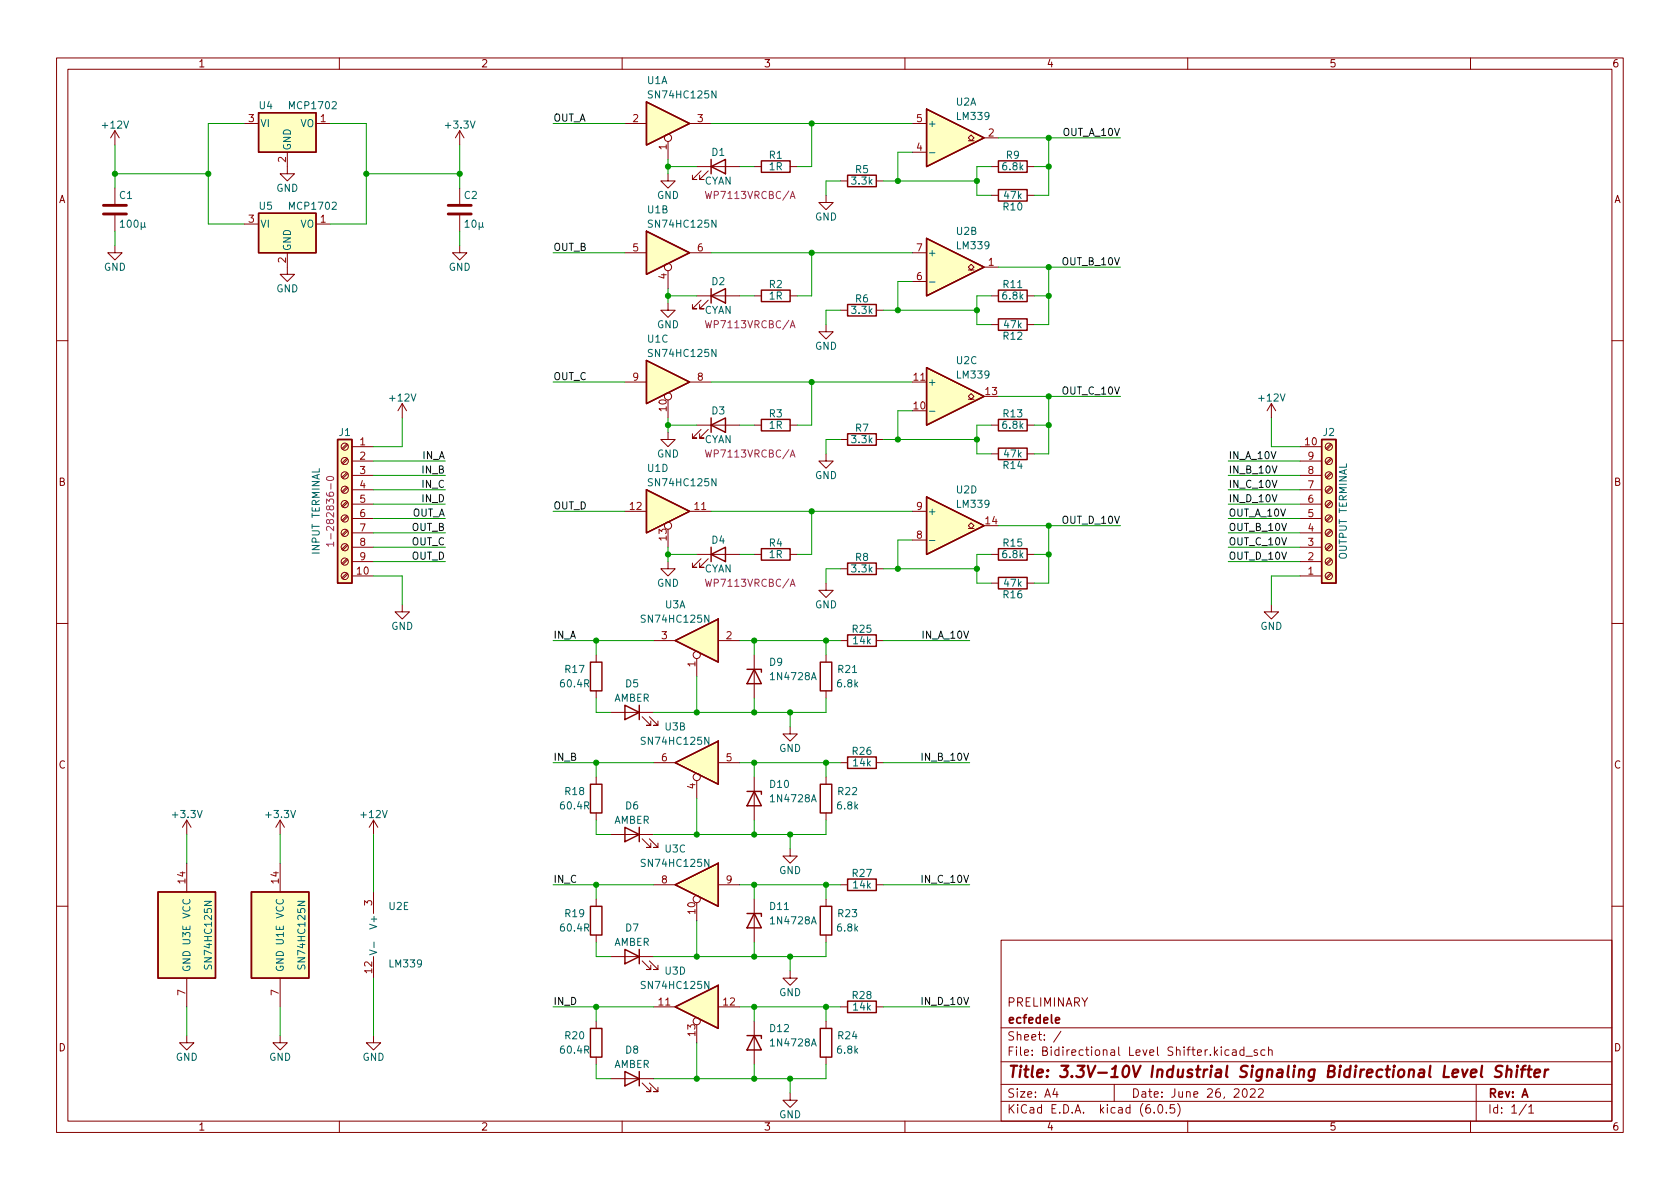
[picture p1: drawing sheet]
<svg xmlns="http://www.w3.org/2000/svg" width="297mm" height="210mm" viewBox="0 0 297 210" stroke-linecap="round" stroke-linejoin="round" font-family="sans-serif">
<g fill="none" stroke="#840000" stroke-width=".18">
<path d="M10 10.2h277v190.1h-277zM12 12.2h273v186.1h-273zM60 10.2v2M110 10.2v2M160 10.2v2M210 10.2v2M260 10.2v2M20.3 23.1l-.7 1.3M20.3 23.1v2.5M20.3 33.3v2.8M20.3 38.1v2.8M20.3 23.1l.8 1.3"/>
<path d="M43.2 39.6h2.5M43.2 21.8h2.5M50.8 26.9v3.8h1.3l-1.3 1.3-1.3-1.3h1.3M55.9 39.6h2.5M55.9 21.8h2.5M81.3 23.1v2.5M81.3 33.3v2.8M81.3 38.1v2.8M81.3 23.1l-.8 1.3M81.3 23.1l.7 1.3M110.5 21.8h3.8M118.1 30.7v1.3h1.3l-1.3 1.3-1.3-1.3h1.3"/>
<path d="M118.1 25v3.2M121.9 21.8h3.8M123.2 29.5h7.6M124 30.2l-1.6 1.5h.8h-.8v-.7M125.2 30.2l-1.5 1.5h.8h-.8v-.7M133.3 29.5h1.3M139.7 29.5h1.3M146 34.5v1.3h1.3l-1.3 1.3-1.2-1.3h1.2M148.6 32h1.3M154.9 32h1.3M161.3 21.8h2.5M161.3 26.9h2.5"/>
<path d="M171.2 24.9h.5l-.5-.5 .5-.5 .5 .5-.5 .5h.5M174 24.4h2.5M175.3 29.5h1.2M175.3 34.5h1.2M181.6 29.5h1.3M181.6 34.5h1.3M20.3 43.4v1.3h1.3l-1.3 1.3-1.3-1.3h1.3M50.8 44.7v3.8h1.3l-1.3 1.3-1.3-1.3h1.3M81.3 43.4v1.3h1.2l-1.2 1.3-1.3-1.3h1.3M110.5 44.7h3.8M118.1 53.6v1.3h1.3l-1.3 1.2-1.3-1.2h1.3M118.1 47.9v3.1"/>
<path d="M121.9 44.7h3.8M123.2 52.3h7.6M124 53.1l-1.6 1.5h.8h-.8v-.8M125.2 53.1l-1.5 1.5h.8h-.8v-.8M133.3 52.3h1.3M139.7 52.3h1.3M146 57.4v1.3h1.3l-1.3 1.2-1.2-1.2h1.2M148.6 54.9h1.3M154.9 54.9h1.3M161.3 49.8h2.5M161.3 44.7h2.5M171.2 47.7h.5l-.5-.5 .5-.5 .5 .5-.5 .5h.5"/>
<path d="M174 47.2h2.5M175.3 52.3h1.2M175.3 57.4h1.2M181.6 52.3h1.3M181.6 57.4h1.3M10 60.2h2M61.3 78.5l-.8 .8M61.5 78.7l-.9 .8M62.2 79h3.8M71.1 71.4l-.7 1.2M71.1 71.4v2.5M71.1 71.4l.8 1.2"/>
<path d="M110.5 67.6h3.8M118.1 76.4v1.3h1.3l-1.3 1.3-1.3-1.3h1.3M118.1 70.7v3.2M121.9 67.6h3.8M123.2 75.2h7.6M124 75.9l-1.6 1.6h.8h-.8v-.8M125.2 75.9l-1.5 1.6h.8h-.8v-.8M133.3 75.2h1.3M139.7 75.2h1.3M148.6 77.7h1.3M154.9 77.7h1.3M161.3 67.6h2.5"/>
<path d="M171.2 70.6h.5l-.5-.5 .5-.5 .5 .5-.5 .5h.5M175.3 75.2h1.2M181.6 75.2h1.3M224.8 71.4l-.8 1.2M224.8 71.4v2.5M224.8 71.4l.8 1.2M229.9 79h3.8M235.3 78.5l-.9 .8M235.5 78.7l-.9 .8M285 60.2h2M61.3 98.8l-.8 .8M61.3 96.3l-.8 .8"/>
<path d="M61.3 93.7l-.8 .9M61.3 91.2l-.8 .8M61.3 88.6l-.8 .9M61.3 86.1l-.8 .8M61.3 83.6l-.8 .8M61.3 81l-.8 .9M61.5 99l-.9 .8M61.5 96.4l-.9 .9M61.5 93.9l-.9 .8M61.5 91.4l-.9 .8M61.5 88.8l-.9 .9M61.5 86.3l-.9 .8"/>
<path d="M61.5 83.7l-.9 .9M61.5 81.2l-.9 .8M62.2 99.3h3.8M62.2 96.8h3.8M62.2 94.2h3.8M62.2 91.7h3.8M62.2 89.1h3.8M62.2 86.6h3.8M62.2 84.1h3.8M62.2 81.5h3.8M110.5 90.4h3.8M118.1 99.3v1.3h1.3l-1.3 1.2-1.3-1.2h1.3"/>
<path d="M118.1 93.6v3.2M121.9 90.4h3.8M123.2 98h7.6M124 98.8l-1.6 1.5h.8h-.8v-.7M125.2 98.8l-1.5 1.5h.8h-.8v-.7M133.3 98h1.3M139.7 98h1.3M146 80.3v1.2h1.3l-1.3 1.3-1.2-1.3h1.2M161.3 90.4h2.5M161.3 95.5h2.5M171.2 93.5h.5l-.5-.5 .5-.5 .5 .5-.5 .5h.5M175.3 98h1.2"/>
<path d="M175.3 80.3h1.2M181.6 98h1.3M181.6 80.3h1.3M229.9 99.3h3.8M229.9 96.8h3.8M229.9 94.2h3.8M229.9 91.7h3.8M229.9 89.1h3.8M229.9 86.6h3.8M229.9 84.1h3.8M229.9 81.5h3.8M235.3 81l-.9 .9"/>
<path d="M235.3 83.6l-.9 .8M235.3 86.1l-.9 .8M235.3 88.6l-.9 .9M235.3 91.2l-.9 .8M235.3 93.7l-.9 .9M235.3 96.3l-.9 .8M235.3 98.8l-.9 .8M235.5 81.2l-.9 .8M235.5 83.7l-.9 .9M235.5 86.3l-.9 .8M235.5 88.8l-.9 .9M235.5 91.4l-.9 .8"/>
<path d="M235.5 93.9l-.9 .8M235.5 96.4l-.9 .9M235.5 99l-.9 .8M10 110.2h2M61.3 101.3l-.8 .9M61.5 101.5l-.9 .9M62.2 101.8h3.8M71.1 106.9v1.3h1.3l-1.3 1.3-1.3-1.3h1.3M105.4 115.8v1.3M115.6 113.3h3.8M123.2 116.5v3.1M127 113.3h3.8"/>
<path d="M133.3 115.8v7.6M146 103.1v1.3h1.3l-1.3 1.3-1.2-1.3h1.2M146 115.8v1.3M148.6 113.3h1.3M148.6 100.6h1.3M154.9 113.3h1.3M154.9 100.6h1.3M175.3 103.1h1.2M181.6 103.1h1.3M224.8 106.9v1.3h1.3l-1.3 1.3-1.3-1.3h1.3M229.9 101.8h3.8M235.3 101.3l-.9 .9"/>
<path d="M235.5 101.5l-.9 .9M285 110.2h2M105.4 122.2v1.2M105.4 137.4v1.3M107.9 126h7.7M113.5 126.7l1.6 1.6h-.8h.8v-.8M114.8 126.7l1.5 1.6h-.7h.7v-.8M115.6 134.9h3.8M123.2 138v3.2M127 134.9h3.8M133.3 137.4v7.6M139.7 128.5v1.3h1.3l-1.3 1.3-1.3-1.3h1.3"/>
<path d="M146 122.2v1.2M146 137.4v1.3M148.6 134.9h1.3M154.9 134.9h1.3M33 145v2.6M33 152.6v5.1M33 145l-.7 1.3M33 145l.8 1.3M49.5 145l-.7 1.3M49.5 145v2.6M49.5 152.6v5.1M49.5 145l.8 1.3"/>
<path d="M66 145v2.6M66 157.7v3.8M66 145l-.7 1.3M66 145l.8 1.3M105.4 143.8v1.2M105.4 159v1.3M107.9 147.6h7.7M113.5 148.3l1.6 1.6h-.8h.8v-.8M114.8 148.3l1.5 1.6h-.7h.7v-.8M115.6 156.5h3.8M123.2 159.6v3.2M127 156.5h3.8"/>
<path d="M133.3 159v7.6M139.7 150.1v1.3h1.3l-1.3 1.2-1.3-1.2h1.3M146 143.8v1.2M146 159v1.3M148.6 156.5h1.3M154.9 156.5h1.3M10 160.2h2M33 173v5M49.5 173v5M66 169.2v3.8M105.4 165.3v1.3M107.9 169.2h7.7"/>
<path d="M113.5 169.9l1.6 1.5h-.8h.8v-.7M114.8 169.9l1.5 1.5h-.7h.7v-.7M115.6 178h3.8M127 178h3.8M139.7 171.7v1.3h1.3l-1.3 1.2-1.3-1.2h1.3M146 165.3v1.3M148.6 178h1.3M154.9 178h1.3M177 166.3h108v32h-108zM285 160.2h2M33 183.1v1.3h1.3l-1.3 1.3-1.3-1.3h1.3M49.5 183.1v1.3h1.3l-1.3 1.3-1.2-1.3h1.2"/>
<path d="M60 198.3v2M66 183.1v1.3h1.3l-1.3 1.3-1.2-1.3h1.2M105.4 180.6v1.3M105.4 186.9v1.3M107.9 190.7h7.7M110 198.3v2M113.5 191.5l1.6 1.5h-.8h.8v-.7M114.8 191.5l1.5 1.5h-.7h.7v-.7M123.2 181.2v3.2M133.3 180.6v7.6M139.7 193.3v1.3h1.3l-1.3 1.2-1.3-1.2h1.3M146 180.6v1.3"/>
<path d="M146 186.9v1.3M160 198.3v2M177 194.8h108M177 191.8h108M177 187.8h108M177 181.8h108M186.5 192.5l-.4 1h1M186.9 193v1M187.6 182.4l-1.3 1.9M197 191.8v3M204.1 196.7v.1M204.9 195.4l.2-.1a.81 .81 0 0 1 .6 .7 .81 .81 0 0 1-.3 .8h-.2a.81 .81 0 0 1-.6-.6 .81 .81 0 0 1 .3-.8z"/>
<path d="M206.2 196.7v.1M207.6 195.3h-.7v.7l.2-.1 .5 .1 .1 .2-.1 .5-.2 .1-.5-.1M208.2 195.1a1.72 1.72 0 0 1 0 2.3M210 198.3v2M217.3 185.7l-.4-.1-.3 .3v.4l.1 .3h.6M217.9 185.7h.6l.1 .9M218.6 186l-.5 .1a.29 .29 0 0 0-.2 .2 .29 .29 0 0 0 .2 .3h.5M219.8 192.7l.2-.2a.81 .81 0 0 1 .6 .7 .81 .81 0 0 1-.3 .8h-.2a.81 .81 0 0 1-.3-1.3zM219.9 185.7l-.4-.1-.3 .3v.4l.2 .3h.5M219.9 185.1v1.5M220.3 186.8h1.1M221.1 192.7l.5-.2 .3 .2v.3l-.9 1h.9"/>
<path d="M222.3 185.7l-.4-.1-.2 .2 .1 .3 .5 .1v.4h-.6M222.5 192.7l.6-.2 .2 .2 .1 .3-1 1h1M223.6 185.7l-.4-.1-.3 .3v.4l.2 .3h.5M224.3 185.8l.2-.2 .4 .1v.9M224.3 185.1v1.5M260 198.3v2M261 191.8v6.5M269.9 195.3l-1.3 1.9M270.3 195.8l.4-.5v1.5M270.3 196.8h.9"/>
<circle cx="118.1" cy="24.4" r=".63"/>
<circle cx="118.1" cy="47.2" r=".63"/>
<circle cx="61" cy="79" r=".63"/>
<circle cx="118.1" cy="70.1" r=".63"/>
<circle cx="234.9" cy="79" r=".63"/>
<circle cx="61" cy="94.2" r=".63"/>
<circle cx="61" cy="91.7" r=".63"/>
<circle cx="61" cy="86.6" r=".63"/>
<circle cx="61" cy="89.1" r=".63"/>
<circle cx="61" cy="84.1" r=".63"/>
<circle cx="61" cy="81.5" r=".63"/>
<circle cx="61" cy="96.8" r=".63"/>
<circle cx="61" cy="99.3" r=".63"/>
<circle cx="118.1" cy="93" r=".63"/>
<circle cx="234.9" cy="91.7" r=".63"/>
<circle cx="234.9" cy="81.5" r=".63"/>
<circle cx="234.9" cy="89.1" r=".63"/>
<circle cx="234.9" cy="84.1" r=".63"/>
<circle cx="234.9" cy="86.6" r=".63"/>
<circle cx="234.9" cy="96.8" r=".63"/>
<circle cx="234.9" cy="99.3" r=".63"/>
<circle cx="234.9" cy="94.2" r=".63"/>
<circle cx="61" cy="101.8" r=".63"/>
<circle cx="123.2" cy="115.8" r=".63"/>
<circle cx="234.9" cy="101.8" r=".63"/>
<circle cx="123.2" cy="137.4" r=".63"/>
<circle cx="123.2" cy="159" r=".63"/>
<circle cx="123.2" cy="180.6" r=".63"/>
</g>
<g fill="none" stroke="#840000" stroke-width=".4">
<path d="M260.1 189.8l.9-.2v-.4l-.6-.1-.3 .3v1l.2 .1 .6-.1M262 188.5l-.2 1.7 .3 .3M265.7 188.6a.85 .85 0 0 0-1.1 .1 .45 .45 0 0 0 .2 .7l.4 .1a.49 .49 0 0 1 .3 .5 .49 .49 0 0 1-.5 .5l-.7-.1M266.4 189.3a.49 .49 0 0 1 .9 .1l-.2 1.1M266.5 188.5l-.2 2M268.2 189.1l-.1 1.4M268.3 188.5l-.1 .1 .1 .1 .1-.1-.1-.1v.2M268.9 189.1h.8M269.8 188.5l-.4 .1-.1 .1-.3 1.8M270.1 189.1h.7M270.4 188.5l-.2 1.7 .1 .2 .4 .1M271.3 189.8l1-.2-.1-.4-.1-.1-.6 .1-.2 1 .2 .3 .6-.1"/>
<path d="M273.2 189.1l-.2 1.4M273.8 189.1l-.4 .1-.2 .3"/>
</g>
<path d="M186.6 180.4l.7-.1v-.3l-.5-.1-.2 .2 .1 .8h.6" fill="none" stroke="#840000" stroke-width=".3"/>
<g fill="none" stroke="#840000" stroke-width=".25">
<path d="M45.7 19.9h10.2v7h-10.2zM114.3 18l7.6 3.8-7.6 3.8zM163.8 19.3l10.2 5.1-10.2 5.1zM45.7 37.7h10.2v7h-10.2zM125.7 29.5l2.6-1.3v2.5zM125.7 28.2v2.5M134.6 28.4h5.1v2.1h-5.1zM149.9 31h5v2h-5zM176.5 28.4h5.1v2.1h-5.1zM176.5 33.5h5.1v2.1h-5.1zM114.3 40.9l7.6 3.8-7.6 3.8zM125.7 52.3l2.6-1.3v2.6z"/>
<path d="M125.7 51v2.6M134.6 51.3h5.1v2h-5.1zM149.9 53.8h5v2.1h-5zM163.8 42.2l10.2 5-10.2 5.1zM176.5 51.3h5.1v2h-5.1zM176.5 56.4h5.1v2h-5.1zM59.7 77.7h2.5v25.4h-2.5zM114.3 63.7l7.6 3.9-7.6 3.8zM125.7 75.2l2.6-1.3v2.5zM125.7 73.9v2.5M134.6 74.2h5.1v2h-5.1zM149.9 76.7h5v2h-5z"/>
<path d="M163.8 65l10.2 5.1-10.2 5.1zM176.5 74.2h5.1v2h-5.1zM176.5 79.2h5.1v2.1h-5.1zM233.7 77.7h2.5v25.4h-2.5zM114.3 86.6l7.6 3.8-7.6 3.8zM125.7 98l2.6-1.2v2.5zM125.7 96.8v2.5M134.6 97h5.1v2.1h-5.1zM149.9 99.6h5v2h-5zM163.8 87.9l10.2 5.1-10.2 5zM176.5 97h5.1v2.1h-5.1zM104.4 117.1h2v5.1h-2z"/>
<path d="M119.4 113.3l7.6-3.8v7.6zM132.1 118.4h2.5v.5M133.3 118.4l1.3 2.5h-2.5zM145 117.1h2.1v5.1h-2.1zM149.9 112.3h5v2h-5zM176.5 102.1h5.1v2h-5.1zM104.4 138.7h2v5.1h-2zM110.5 124.7l2.5 1.3-2.5 1.2zM113 124.7v2.5M119.4 134.9l7.6-3.8v7.6zM132.1 139.9h2.5v.6M133.3 139.9l1.3 2.6h-2.5z"/>
<path d="M145 138.7h2.1v5.1h-2.1zM149.9 133.9h5v2h-5zM27.9 157.7h10.2v15.3h-10.2zM44.4 157.7h10.2v15.3h-10.2zM110.5 146.3l2.5 1.3-2.5 1.2zM113 146.3v2.5M119.4 156.5l7.6-3.9v7.7zM149.9 155.4h5v2.1h-5zM104.4 160.3h2v5h-2zM110.5 167.9l2.5 1.3-2.5 1.2zM113 167.9v2.5M119.4 178l7.6-3.8v7.7z"/>
<path d="M132.1 161.5h2.5v.5M133.3 161.5l1.3 2.6h-2.5zM145 160.3h2.1v5h-2.1zM149.9 177h5v2.1h-5zM104.4 181.9h2v5h-2zM110.5 189.5l2.5 1.2-2.5 1.3zM113 189.5v2.5M132.1 183.1h2.5v.5M133.3 183.1l1.3 2.6h-2.5zM145 181.9h2.1v5h-2.1z"/>
</g>
<g fill="#ffffc2" stroke="#ffffc2" stroke-width=".18">
<path d="M45.7 37.7h10.2v7h-10.2z"/>
<path d="M45.7 19.9h10.2v7h-10.2z"/>
<path d="M119.4 134.9l7.6-3.8v7.6z"/>
<path d="M119.4 156.5l7.6-3.9v7.7z"/>
<path d="M27.9 157.7h10.2v15.3h-10.2z"/>
<path d="M233.7 77.7h2.5v25.4h-2.5z"/>
<path d="M163.8 42.2l10.2 5-10.2 5.1z"/>
<path d="M163.8 65l10.2 5.1-10.2 5.1z"/>
<path d="M114.3 18l7.6 3.8-7.6 3.8z"/>
<path d="M114.3 40.9l7.6 3.8-7.6 3.8z"/>
<path d="M163.8 19.3l10.2 5.1-10.2 5.1z"/>
<path d="M59.7 77.7h2.5v25.4h-2.5z"/>
<path d="M114.3 63.7l7.6 3.9-7.6 3.8z"/>
<path d="M44.4 157.7h10.2v15.3h-10.2z"/>
<path d="M119.4 178l7.6-3.8v7.7z"/>
<path d="M119.4 113.3l7.6-3.8v7.6z"/>
<path d="M114.3 86.6l7.6 3.8-7.6 3.8z"/>
<path d="M163.8 87.9l10.2 5.1-10.2 5z"/>
</g>
<g fill="none" stroke="#006464" stroke-width=".18">
<path d="M21.3 39.3l.3-.4v1.3M22.6 39l.2-.1a.68 .68 0 0 1 .4 .7 .68 .68 0 0 1-.4 .6l-.2-.1-.1-.4zM23.8 39l.2-.1a.68 .68 0 0 1 .4 .7 .68 .68 0 0 1-.4 .6l-.2-.1-.1-.4zM25 39.3v1.3M25.6 39.3l-.1 .8-.4 .1-.1-.2M82.2 39.3l.4-.4v1.3M83.6 39l.1-.1a.68 .68 0 0 1 .5 .7 .68 .68 0 0 1-.5 .6l-.1-.1-.2-.4zM84.7 39.3v1.3M85.3 39.3v.8l-.4 .1-.2-.2M164.3 27h1M21.3 40.2h.7M25.6 40l.2 .2"/>
<path d="M82.2 40.2h.8M85.3 40l.2 .2M164.3 49.9h1M164.3 72.7h1M164.3 95.6h1M65.3 168l1.3 .4-1.3 .4M66.1 166.6v1"/>
</g>
<path d="M18.3 37.8h4.1M18.3 36.3h4.1M79.2 37.8h4.1M79.2 36.3h4.1" fill="none" stroke="#840000" stroke-width=".51"/>
<path d="M139.7 35.1l.4-1.3 .5 1.3M139.8 34.7h.6M139.7 58l.4-1.3 .5 1.3M139.8 57.6h.6M57.8 84.4a.75 .75 0 0 1 1.2 .3 .72 .72 0 0 1-1.3-.1zM59 96.2h-1.3l.4 .4M59 95.9v.7M139.7 80.8l.4-1.2 .5 1.2M139.8 80.5h.6M139.7 103.7l.4-1.3 .5 1.3M139.8 103.3h.6" fill="none" stroke="#840084" stroke-width=".18"/>
<g fill="none" stroke="#009600" stroke-width=".18">
<path d="M20.3 30.7h16.5M20.3 25.6v7.7M43.2 21.8h-6.4v17.8h6.4M58.4 21.8h6.4v17.8h-6.4M64.8 30.7h16.5M81.3 25.6v7.7M97.8 21.8h12.7M118.1 29.5h5.1M118.1 28.2v2.5M125.7 21.8h35.6M130.8 29.5h2.5M143.5 21.8v7.7h-2.5"/>
<path d="M148.6 32h-2.6v2.5M156.2 32h16.5M161.3 26.9h-2.6v5.1M175.3 29.5h-2.6v5h2.6M176.5 24.4h21.6M182.9 29.5h2.5M185.4 24.4v10.1h-2.5M20.3 40.9v2.5M81.3 40.9v2.5M97.8 44.7h12.7M118.1 52.3h5.1M118.1 51v2.6"/>
<path d="M125.7 44.7h35.6M130.8 52.3h2.5M143.5 44.7v7.6h-2.5M148.6 54.9h-2.6v2.5M156.2 54.9h16.5M161.3 49.8h-2.6v5.1M175.3 52.3h-2.6v5.1h2.6M176.5 47.2h21.6M182.9 52.3h2.5M185.4 47.2v10.2h-2.5M71.1 73.9v5.1h-5.1M97.8 67.6h12.7"/>
<path d="M118.1 73.9v2.5M118.1 75.2h5.1M125.7 67.6h35.6M130.8 75.2h2.5M143.5 67.6v7.6h-2.5M148.6 77.7h-2.6v2.6M156.2 77.7h16.5M161.3 72.6h-2.6v5.1M175.3 75.2h-2.6v5.1h2.6M176.5 70.1h21.6M182.9 75.2h2.5M185.4 70.1v10.2h-2.5"/>
<path d="M224.8 73.9v5.1h5.1M66 86.6h12.7M66 91.7h12.7M66 94.2h12.7M66 89.1h12.7M66 81.5h12.7M66 99.3h12.7M66 96.8h12.7M66 84.1h12.7M97.8 90.4h12.7M118.1 96.8v2.5M118.1 98h5.1"/>
<path d="M125.7 90.4h35.6M130.8 98h2.5M143.5 90.4v7.6h-2.5M161.3 95.5h-2.6v5.1M175.3 98h-2.6v5.1h2.6M176.5 93h21.6M182.9 98h2.5M185.4 93v10.1h-2.5M217.2 86.6h12.7M217.2 91.7h12.7M217.2 94.2h12.7M217.2 89.1h12.7"/>
<path d="M217.2 81.5h12.7M217.2 99.3h12.7M217.2 96.8h12.7M217.2 84.1h12.7M66 101.8h5.1v5.1M97.8 113.3h17.8M105.4 113.3v2.5M123.2 119.6v6.4M130.8 113.3h17.8M133.3 113.3v2.5M146 113.3v2.5M148.6 100.6h-2.6v2.5"/>
<path d="M156.2 113.3h15.2M156.2 100.6h16.5M229.9 101.8h-5.1v5.1M97.8 134.9h17.8M105.4 123.4v2.6h2.5M105.4 134.9v2.5M130.8 134.9h17.8M133.3 123.4v2.6M133.3 134.9v2.5M139.7 126v2.5M146 123.4v2.6h-30.4M146 134.9v2.5"/>
<path d="M156.2 134.9h15.2M33 147.6v5M49.5 147.6v5M66 147.6v10.1M97.8 156.5h17.8M105.4 145v2.6h2.5M105.4 156.5v2.5M123.2 141.2v6.4M130.8 156.5h17.8M133.3 145v2.6M133.3 156.5v2.5M139.7 147.6v2.5"/>
<path d="M146 145v2.6h-30.4M146 156.5v2.5M156.2 156.5h15.2M33 178v5.1M49.5 178v5.1M66 173v10.1M97.8 178h17.8M105.4 166.6v2.6h2.5M105.4 178v2.6M123.2 162.8v6.4M130.8 178h17.8M133.3 166.6v2.6"/>
<path d="M133.3 178v2.6M139.7 169.2v2.5M146 166.6v2.6h-30.4M146 178v2.6M156.2 178h15.2M105.4 188.2v2.5h2.5M123.2 184.4v6.3M133.3 188.2v2.5M139.7 190.7v2.6M146 188.2v2.5h-30.4"/>
</g>
<g fill="#009600" stroke="#009600" stroke-width=".18">
<circle cx="36.8" cy="30.7" r=".46"/>
<circle cx="81.3" cy="30.7" r=".46"/>
<circle cx="64.8" cy="30.7" r=".46"/>
<circle cx="20.3" cy="30.7" r=".46"/>
<circle cx="105.4" cy="134.9" r=".46"/>
<circle cx="105.4" cy="156.5" r=".46"/>
<circle cx="133.3" cy="156.5" r=".46"/>
<circle cx="123.2" cy="147.6" r=".46"/>
<circle cx="133.3" cy="126" r=".46"/>
<circle cx="133.3" cy="134.9" r=".46"/>
<circle cx="123.2" cy="126" r=".46"/>
<circle cx="133.3" cy="113.3" r=".46"/>
<circle cx="118.1" cy="98" r=".46"/>
<circle cx="185.4" cy="47.2" r=".46"/>
<circle cx="172.7" cy="54.9" r=".46"/>
<circle cx="185.4" cy="75.2" r=".46"/>
<circle cx="185.4" cy="70.1" r=".46"/>
<circle cx="185.4" cy="52.3" r=".46"/>
<circle cx="185.4" cy="24.4" r=".46"/>
<circle cx="172.7" cy="77.7" r=".46"/>
<circle cx="185.4" cy="29.5" r=".46"/>
<circle cx="158.7" cy="77.7" r=".46"/>
<circle cx="143.5" cy="67.6" r=".46"/>
<circle cx="158.7" cy="32" r=".46"/>
<circle cx="172.7" cy="32" r=".46"/>
<circle cx="143.5" cy="21.8" r=".46"/>
<circle cx="158.7" cy="54.9" r=".46"/>
<circle cx="118.1" cy="29.5" r=".46"/>
<circle cx="118.1" cy="52.3" r=".46"/>
<circle cx="143.5" cy="44.7" r=".46"/>
<circle cx="118.1" cy="75.2" r=".46"/>
<circle cx="105.4" cy="113.3" r=".46"/>
<circle cx="133.3" cy="178" r=".46"/>
<circle cx="123.2" cy="169.2" r=".46"/>
<circle cx="133.3" cy="169.2" r=".46"/>
<circle cx="139.7" cy="169.2" r=".46"/>
<circle cx="123.2" cy="190.7" r=".46"/>
<circle cx="139.7" cy="190.7" r=".46"/>
<circle cx="105.4" cy="178" r=".46"/>
<circle cx="146" cy="156.5" r=".46"/>
<circle cx="133.3" cy="190.7" r=".46"/>
<circle cx="146" cy="134.9" r=".46"/>
<circle cx="139.7" cy="126" r=".46"/>
<circle cx="143.5" cy="90.4" r=".46"/>
<circle cx="146" cy="178" r=".46"/>
<circle cx="133.3" cy="147.6" r=".46"/>
<circle cx="139.7" cy="147.6" r=".46"/>
<circle cx="185.4" cy="98" r=".46"/>
<circle cx="185.4" cy="93" r=".46"/>
<circle cx="172.7" cy="100.6" r=".46"/>
<circle cx="158.7" cy="100.6" r=".46"/>
<circle cx="146" cy="113.3" r=".46"/>
</g>
<text font-size="2.8" fill="#840000" x="178" y="190.6">Title: 3.3V-10V Industrial Signaling Bidirectional Level Shifter</text>
<g font-size="2.1" fill="#840000">
<text x="178" y="178">PRELIMINARY</text>
<text x="178" y="184">Sheet: /</text>
<text x="178" y="181">ecfedele</text>
<text x="178" y="186.7">File: Bidirectional Level Shifter.kicad_sch</text>
<text x="178" y="196.9">KiCad E.D.A. kicad (6.0.5)</text>
<text x="178" y="194.1">Size: A4</text>
<text x="200" y="194.1">Date: June 26, 2022</text>
<text x="263" y="194.1">Rev: A</text>
<text x="263" y="196.9">Id: 1/1</text>
</g>
<g font-size="1.8" fill="#840000">
<text x="35" y="11.9">1</text>
<text x="85" y="11.9">2</text>
<text x="135" y="11.9">3</text>
<text x="185" y="11.9">4</text>
<text x="235" y="11.9">5</text>
<text x="285" y="11.9">6</text>
<text x="10.3" y="35.9">A</text>
<text x="285.3" y="35.9">A</text>
<text x="10.3" y="85.9">B</text>
<text x="285.3" y="85.9">B</text>
<text x="10.3" y="135.9">C</text>
<text x="285.3" y="135.9">C</text>
<text x="10.3" y="185.9">D</text>
<text x="285.3" y="185.9">D</text>
<text x="35" y="199.9">1</text>
<text x="85" y="199.9">2</text>
<text x="135" y="199.9">3</text>
<text x="185" y="199.9">4</text>
<text x="235" y="199.9">5</text>
<text x="285" y="199.9">6</text>
</g>
<g font-size="1.8" fill="#006464">
<text x="114.4" y="14.9">U1A</text>
<text x="115" y="17.4">SN74HC125N</text>
<text x="18.2" y="22.7">+12V</text>
<text x="45.9" y="19.3">U4</text>
<text x="46" y="22.5">VI</text>
<text x="51.4" y="19.3">MCP1702</text>
<text x="53.1" y="22.5">VO</text>
<text x="78.9" y="22.7">+3.3V</text>
<text x="164" y="22.5">+</text>
<text x="169" y="18.7">U2A</text>
<text x="169.3" y="21.2">LM339</text>
<text x="51.4" y="26.7" transform="rotate(-90 51.4 26.7)">GND</text>
<text x="125.9" y="27.6">D1</text>
<text x="136" y="28.1">R1</text>
<text x="177.9" y="28.1">R9</text>
<text x="21.1" y="35.2">C1</text>
<text x="48.8" y="33.9">GND</text>
<text x="82.1" y="35.2">C2</text>
<text x="116.1" y="35.2">GND</text>
<text x="124.5" y="32.6">CYAN</text>
<text x="136" y="30.1">1R</text>
<text x="150.7" y="32.6">3.3k</text>
<text x="151.3" y="30.6">R5</text>
<text x="177.3" y="30.1">6.8k</text>
<text x="177.6" y="35.2">47k</text>
<text x="45.9" y="37.1">U5</text>
<text x="46" y="40.3">VI</text>
<text x="51.4" y="37.1">MCP1702</text>
<text x="53.1" y="40.3">VO</text>
<text x="114.5" y="37.7">U1B</text>
<text x="115" y="40.3">SN74HC125N</text>
<text x="144.1" y="39">GND</text>
<text x="169.1" y="41.5">U2B</text>
<text x="177.4" y="37.2">R10</text>
<text x="18.4" y="47.9">GND</text>
<text x="51.4" y="44.4" transform="rotate(-90 51.4 44.4)">GND</text>
<text x="79.3" y="47.9">GND</text>
<text x="164" y="45.3">+</text>
<text x="169.3" y="44.1">LM339</text>
<text x="48.8" y="51.7">GND</text>
<text x="125.9" y="50.4">D2</text>
<text x="136" y="50.9">R2</text>
<text x="136" y="53">1R</text>
<text x="151.3" y="53.5">R6</text>
<text x="177.3" y="53">6.8k</text>
<text x="177.4" y="50.9">R11</text>
<text x="116.1" y="58">GND</text>
<text x="124.5" y="55.5">CYAN</text>
<text x="150.7" y="55.5">3.3k</text>
<text x="177.6" y="58">47k</text>
<text x="114.5" y="60.6">U1C</text>
<text x="115" y="63.1">SN74HC125N</text>
<text x="144.1" y="61.8">GND</text>
<text x="169.1" y="64.4">U2C</text>
<text x="177.4" y="60.1">R12</text>
<text x="69" y="71">+12V</text>
<text x="164" y="68.2">+</text>
<text x="169.3" y="66.9">LM339</text>
<text x="222.7" y="71">+12V</text>
<text x="60" y="77.1">J1</text>
<text x="125.9" y="73.3">D3</text>
<text x="136" y="73.8">R3</text>
<text x="136" y="75.8">1R</text>
<text x="151.3" y="76.3">R7</text>
<text x="177.3" y="75.8">6.8k</text>
<text x="177.4" y="73.8">R13</text>
<text x="234" y="77.1">J2</text>
<text x="114.5" y="83.4">U1D</text>
<text x="116.1" y="80.9">GND</text>
<text x="124.5" y="78.4">CYAN</text>
<text x="150.7" y="78.4">3.3k</text>
<text x="177.4" y="82.9">R14</text>
<text x="177.6" y="80.9">47k</text>
<text x="115" y="86">SN74HC125N</text>
<text x="144.1" y="84.7">GND</text>
<text x="169.1" y="87.2">U2D</text>
<text x="169.3" y="89.8">LM339</text>
<text x="164" y="91.1">+</text>
<text x="56.5" y="97.9" transform="rotate(-90 56.5 97.9)">INPUT TERMINAL</text>
<text x="124.5" y="101.2">CYAN</text>
<text x="125.9" y="96.1">D4</text>
<text x="136" y="96.6">R4</text>
<text x="136" y="98.7">1R</text>
<text x="150.7" y="101.2">3.3k</text>
<text x="151.3" y="99.2">R8</text>
<text x="177.3" y="98.7">6.8k</text>
<text x="177.4" y="96.6">R15</text>
<text x="238.1" y="98.9" transform="rotate(-90 238.1 98.9)">OUTPUT TERMINAL</text>
<text x="116.1" y="103.8">GND</text>
<text x="117.6" y="107.6">U3A</text>
<text x="144.1" y="107.6">GND</text>
<text x="177.4" y="105.8">R16</text>
<text x="177.6" y="103.8">47k</text>
<text x="69.2" y="111.4">GND</text>
<text x="113.8" y="110.1">SN74HC125N</text>
<text x="150.8" y="111.9">R25</text>
<text x="150.9" y="113.9">14k</text>
<text x="222.8" y="111.4">GND</text>
<text x="100" y="119">R17</text>
<text x="136.1" y="117.7">D9</text>
<text x="148.2" y="119">R21</text>
<text x="99.2" y="121.5">60.4R</text>
<text x="108.5" y="124.1">AMBER</text>
<text x="110.6" y="121.5">D5</text>
<text x="136.5" y="120.3">1N4728A</text>
<text x="148.1" y="121.5">6.8k</text>
<text x="113.8" y="131.7">SN74HC125N</text>
<text x="117.6" y="129.2">U3B</text>
<text x="137.7" y="133">GND</text>
<text x="150.8" y="133.5">R26</text>
<text x="150.9" y="135.5">14k</text>
<text x="99.2" y="143.1">60.4R</text>
<text x="100" y="140.6">R18</text>
<text x="110.6" y="143.1">D6</text>
<text x="136.2" y="139.3">D10</text>
<text x="136.5" y="141.9">1N4728A</text>
<text x="148.1" y="143.1">6.8k</text>
<text x="148.2" y="140.6">R22</text>
<text x="30.7" y="144.6">+3.3V</text>
<text x="47.2" y="144.6">+3.3V</text>
<text x="64" y="144.6">+12V</text>
<text x="108.5" y="145.7">AMBER</text>
<text x="113.8" y="153.3">SN74HC125N</text>
<text x="117.6" y="150.7">U3C</text>
<text x="137.7" y="154.6">GND</text>
<text x="150.8" y="155.1">R27</text>
<text x="68.8" y="160.9">U2E</text>
<text x="136.2" y="160.9">D11</text>
<text x="150.9" y="157.1">14k</text>
<text x="66.7" y="163.9" transform="rotate(-90 66.7 163.9)">V+</text>
<text x="99.2" y="164.7">60.4R</text>
<text x="100" y="162.2">R19</text>
<text x="108.5" y="167.3">AMBER</text>
<text x="110.6" y="164.7">D7</text>
<text x="136.5" y="163.4">1N4728A</text>
<text x="148.1" y="164.7">6.8k</text>
<text x="148.2" y="162.2">R23</text>
<text x="33.7" y="172" transform="rotate(-90 33.7 172)">GND U3E VCC</text>
<text x="37.5" y="171" transform="rotate(-90 37.5 171)">SN74HC125N</text>
<text x="50.2" y="172" transform="rotate(-90 50.2 172)">GND U1E VCC</text>
<text x="54" y="171" transform="rotate(-90 54 171)">SN74HC125N</text>
<text x="69" y="171.1">LM339</text>
<text x="117.6" y="172.3">U3D</text>
<text x="113.8" y="174.9">SN74HC125N</text>
<text x="137.7" y="176.1">GND</text>
<text x="150.8" y="176.7">R28</text>
<text x="150.9" y="178.7">14k</text>
<text x="100" y="183.8">R20</text>
<text x="136.2" y="182.5">D12</text>
<text x="136.5" y="185">1N4728A</text>
<text x="148.2" y="183.8">R24</text>
<text x="31.1" y="187.6">GND</text>
<text x="47.6" y="187.6">GND</text>
<text x="64.1" y="187.6">GND</text>
<text x="99.2" y="186.3">60.4R</text>
<text x="108.5" y="188.8">AMBER</text>
<text x="110.6" y="186.3">D8</text>
<text x="148.1" y="186.3">6.8k</text>
<text x="137.7" y="197.7">GND</text>
</g>
<g font-size="1.8" fill="#a90000">
<text x="44" y="21.6">3</text>
<text x="56.7" y="21.6">1</text>
<text x="111.9" y="21.6">2</text>
<text x="123.3" y="21.6">3</text>
<text x="162.1" y="21.6">5</text>
<text x="50.5" y="28.7" transform="rotate(-90 50.5 28.7)">2</text>
<text x="117.9" y="26.5" transform="rotate(-90 117.9 26.5)">1</text>
<text x="162.1" y="26.7">4</text>
<text x="174.8" y="24.1">2</text>
<text x="44" y="39.4">3</text>
<text x="56.7" y="39.4">1</text>
<text x="50.5" y="46.5" transform="rotate(-90 50.5 46.5)">2</text>
<text x="111.9" y="44.4">5</text>
<text x="123.3" y="44.4">6</text>
<text x="162.1" y="44.4">7</text>
<text x="174.8" y="47">1</text>
<text x="117.9" y="49.3" transform="rotate(-90 117.9 49.3)">4</text>
<text x="162.1" y="49.5">6</text>
<text x="111.9" y="67.3">9</text>
<text x="123.3" y="67.3">8</text>
<text x="161.6" y="67.3">11</text>
<text x="174.3" y="69.8">13</text>
<text x="117.9" y="72.7" transform="rotate(-90 117.9 72.7)">10</text>
<text x="161.6" y="72.4">10</text>
<text x="63.6" y="78.7">1</text>
<text x="63.6" y="81.3">2</text>
<text x="63.6" y="83.8">3</text>
<text x="230.8" y="78.7">10</text>
<text x="231.3" y="83.8">8</text>
<text x="231.3" y="81.3">9</text>
<text x="63.6" y="86.4">4</text>
<text x="63.6" y="88.9">5</text>
<text x="231.3" y="88.9">6</text>
<text x="231.3" y="86.4">7</text>
<text x="63.6" y="91.4">6</text>
<text x="63.6" y="94">7</text>
<text x="111.4" y="90.2">12</text>
<text x="117.9" y="95.5" transform="rotate(-90 117.9 95.5)">13</text>
<text x="122.8" y="90.2">11</text>
<text x="162.1" y="95.2">8</text>
<text x="162.1" y="90.2">9</text>
<text x="174.3" y="92.7">14</text>
<text x="231.3" y="94">4</text>
<text x="231.3" y="91.4">5</text>
<text x="63.2" y="101.6">10</text>
<text x="63.6" y="96.5">8</text>
<text x="63.6" y="99.1">9</text>
<text x="231.3" y="101.6">1</text>
<text x="231.3" y="99.1">2</text>
<text x="231.3" y="96.5">3</text>
<text x="117" y="113">3</text>
<text x="128.4" y="113">2</text>
<text x="122.9" y="117.9" transform="rotate(-90 122.9 117.9)">1</text>
<text x="117" y="134.6">6</text>
<text x="128.4" y="134.6">5</text>
<text x="122.9" y="139.5" transform="rotate(-90 122.9 139.5)">4</text>
<text x="32.8" y="156.2" transform="rotate(-90 32.8 156.2)">14</text>
<text x="49.3" y="156.2" transform="rotate(-90 49.3 156.2)">14</text>
<text x="65.8" y="160.1" transform="rotate(-90 65.8 160.1)">3</text>
<text x="117" y="156.2">8</text>
<text x="122.9" y="161.6" transform="rotate(-90 122.9 161.6)">10</text>
<text x="128.4" y="156.2">9</text>
<text x="65.8" y="172" transform="rotate(-90 65.8 172)">12</text>
<text x="32.8" y="176" transform="rotate(-90 32.8 176)">7</text>
<text x="49.3" y="176" transform="rotate(-90 49.3 176)">7</text>
<text x="116.5" y="177.8">11</text>
<text x="127.9" y="177.8">12</text>
<text x="122.9" y="183.2" transform="rotate(-90 122.9 183.2)">13</text>
</g>
<g font-size="1.8" fill="#0f0f0f">
<text x="97.8" y="21.5">OUT_A</text>
<text x="188" y="24">OUT_A_10V</text>
<text x="97.8" y="44.3">OUT_B</text>
<text x="188" y="46.9">OUT_B_10V</text>
<text x="97.8" y="67.2">OUT_C</text>
<text x="188" y="69.7">OUT_C_10V</text>
<text x="74.7" y="83.7">IN_B</text>
<text x="74.7" y="81.2">IN_A</text>
<text x="217.2" y="81.2">IN_A_10V</text>
<text x="217.2" y="83.7">IN_B_10V</text>
<text x="74.7" y="86.3">IN_C</text>
<text x="74.7" y="88.8">IN_D</text>
<text x="217.2" y="88.8">IN_D_10V</text>
<text x="217.2" y="86.3">IN_C_10V</text>
<text x="72.7" y="91.3">OUT_A</text>
<text x="72.7" y="93.9">OUT_B</text>
<text x="97.8" y="90.1">OUT_D</text>
<text x="188" y="92.6">OUT_D_10V</text>
<text x="217.2" y="91.3">OUT_A_10V</text>
<text x="217.2" y="93.9">OUT_B_10V</text>
<text x="72.7" y="96.4">OUT_C</text>
<text x="72.7" y="99">OUT_D</text>
<text x="217.2" y="96.4">OUT_C_10V</text>
<text x="217.2" y="99">OUT_D_10V</text>
<text x="97.8" y="112.9">IN_A</text>
<text x="163.3" y="112.9">IN_A_10V</text>
<text x="97.8" y="134.5">IN_B</text>
<text x="163.3" y="134.5">IN_B_10V</text>
<text x="97.8" y="156.1">IN_C</text>
<text x="163.3" y="156.1">IN_C_10V</text>
<text x="97.8" y="177.7">IN_D</text>
<text x="163.3" y="177.7">IN_D_10V</text>
</g>
<g font-size="1.8" fill="#840084">
<text x="125.2" y="35.2">WP7113VRCBC/A</text>
<text x="125.2" y="58">WP7113VRCBC/A</text>
<text x="125.2" y="80.9">WP7113VRCBC/A</text>
<text x="59.1" y="94.9" transform="rotate(-90 59.1 94.9)">1-282836-0</text>
<text x="125.2" y="103.8">WP7113VRCBC/A</text>
</g>
</svg>
